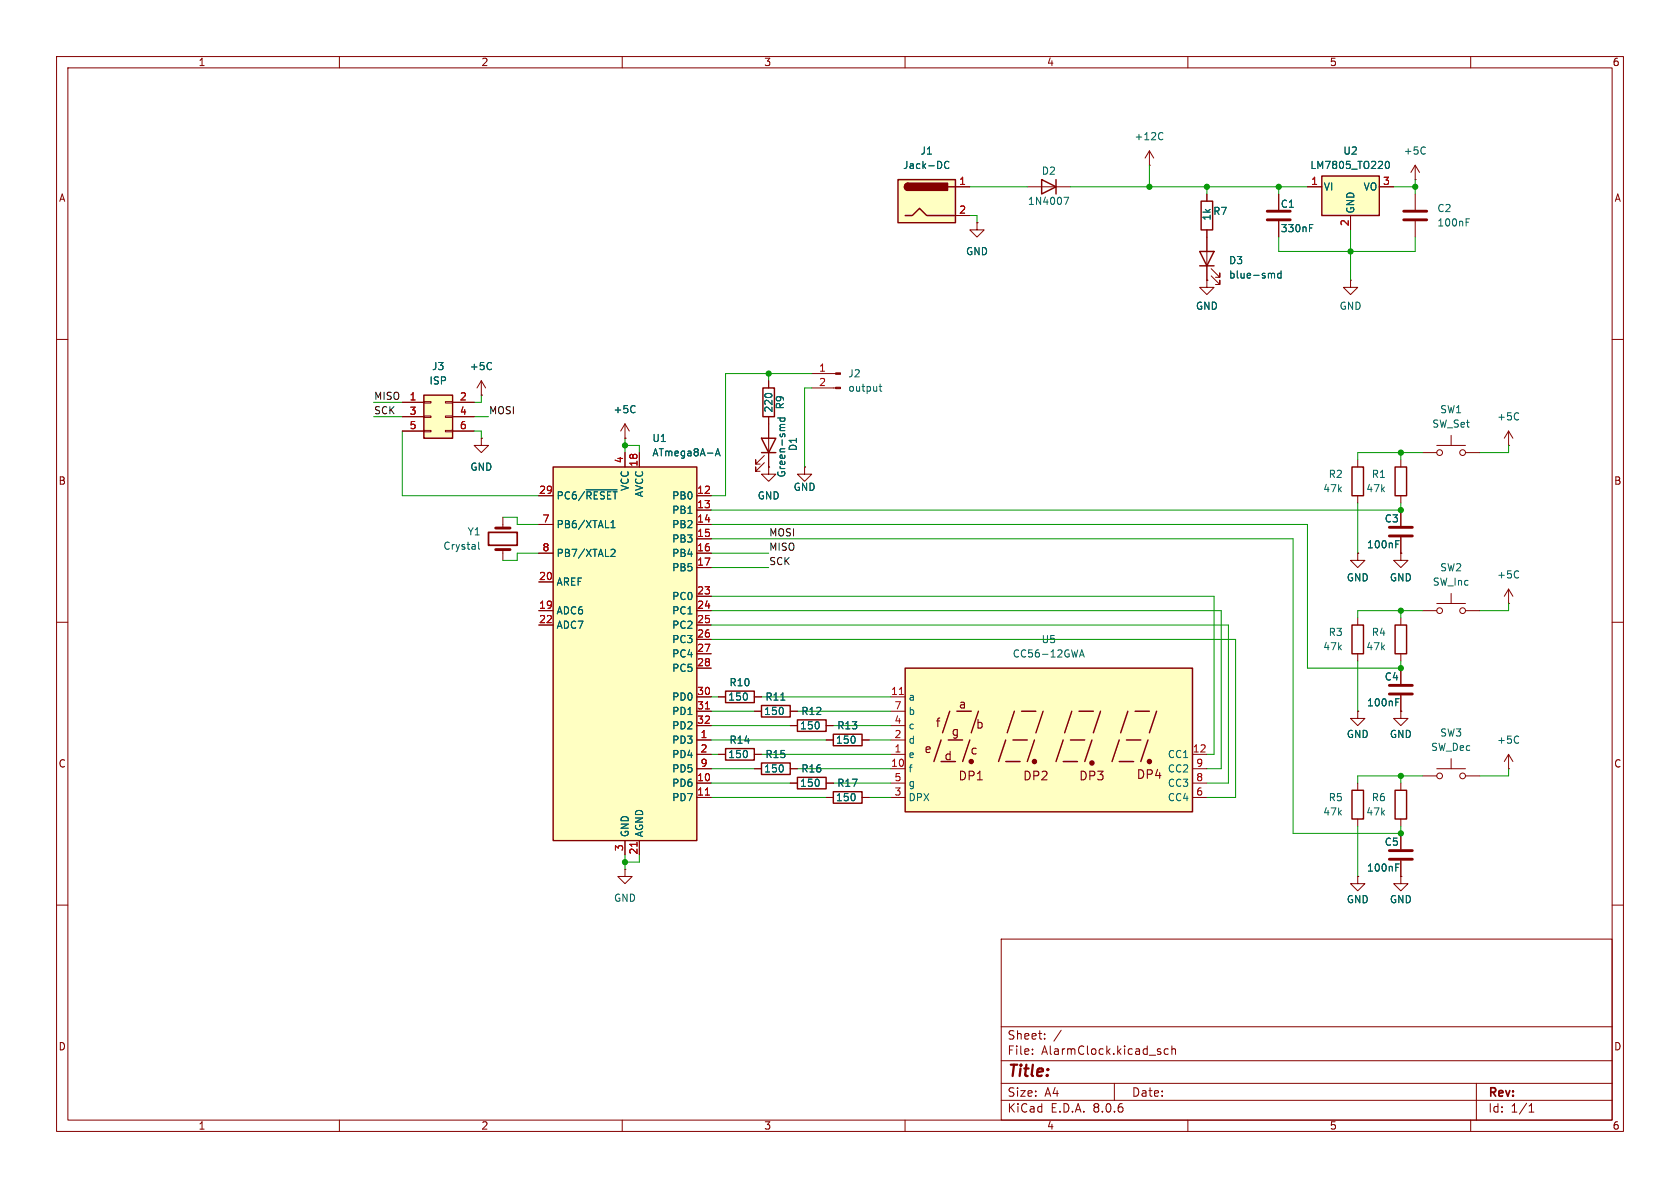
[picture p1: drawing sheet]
<svg xmlns="http://www.w3.org/2000/svg" width="297mm" height="210mm" viewBox="0 0 297 210" stroke-linecap="round" stroke-linejoin="round" font-family="sans-serif">
<g fill="none" stroke="#840000" stroke-width=".18">
<path d="M10 10h277v190h-277zM12 12h273v186h-273zM60 10v2M110 10v2M160 10v2M210 10v2M260 10v2M10 60h2M285 60h2M85.1 77.5v1.2h1.3l-1.3 1.3-1.3-1.3h1.3M85.1 77.5h.1M254 78.7h5.1"/>
<path d="M256.5 77v1.7M266.7 78.7h.1M266.7 76.2l.8 1.3M266.7 76.2v2.5M266.7 76.2l-.8 1.3M247.6 97.8v1.3h-1.2l1.2 1.2 1.3-1.2h-1.3M247.6 97.8h.1M247.6 81.3v1.3M247.6 87.6v1.3M247.6 90.2v2.8M247.6 95v2.8M251.5 80h2.5"/>
<path d="M259.1 80h2.5M10 110h2M247.6 118.1v2.8M251.5 108h2.5M254 106.7h5.1M256.5 104.9v1.8M259.1 108h2.5M266.7 106.7h.1M266.7 104.1v2.6M266.7 104.1l.8 1.3M266.7 104.1l-.8 1.3M285 110h2"/>
<path d="M247.6 125.7v1.3h-1.2l1.2 1.3 1.3-1.3h-1.3M247.6 125.7h.1M247.6 122.9v2.8M251.5 137.2h2.5M254 135.9h5.1M256.5 134.1v1.8M259.1 137.2h2.5M266.7 135.9h.1M266.7 133.4v2.5M266.7 133.4l.8 1.2M266.7 133.4l-.8 1.2M10 160h2"/>
<path d="M285 160h2M177 166h108v32h-108zM60 198v2M110 198v2M160 198v2M177 194.5h108M177 191.5h108M177 187.5h108M177 181.5h108M182.5 186.3v.1M182.5 185.5v.1M184.7 183.6v.1"/>
<path d="M184.7 182.8v.1M187.6 182.1l-1.3 2M197 191.5v3M205.2 186v.3M206.5 185.5l-.4-.1-.3 .3v.4l.2 .2h.5M207.2 185.5l.2-.1 .3 .1 .1 .9M207.2 184.9v1.5M210 198v2M260 198v2M261 191.5v6.5M270.3 196.6h.9M270.3 195.5l.4-.4v1.5"/>
<circle cx="254.5" cy="80" r=".51"/>
<circle cx="258.6" cy="80" r=".51"/>
<circle cx="254.5" cy="108" r=".51"/>
<circle cx="258.6" cy="108" r=".51"/>
<circle cx="254.5" cy="137.2" r=".51"/>
<circle cx="258.6" cy="137.2" r=".51"/>
</g>
<path d="M245.6 94.7h4.1M245.6 93.2h4.1M245.6 122.7h4.1M245.6 121.2h4.1" fill="none" stroke="#840000" stroke-width=".51"/>
<path d="M268.2 73l.3 .1M268.5 74.1l-.3 .1M246.8 96.2h.4M246.8 95.6h.6M268.2 100.9l.3 .1M268.5 102.1l-.3 .1M246.8 124.1h.4M246.8 123.5h.6M268.2 130.1l.3 .1M268.5 131.3l-.3 .1" fill="none" stroke="#006464" stroke-width=".18"/>
<path d="M246.6 82.6h2.1v5h-2.1z" fill="none" stroke="#840000" stroke-width=".25"/>
<path d="M97.8 82.6h25.4v66h-25.4z" fill="#ffffc2"/>
<path d="M212.3 35.6h2.1v5h-2.1zM97.8 82.6h25.4v66h-25.4zM128.3 122.2h5v2h-5zM128.3 132.3h5v2.1h-5zM134.6 124.7h5.1v2h-5.1zM141 127.3h5v2h-5zM147.3 129.8h5.1v2h-5.1zM147.3 140h5.1v2h-5.1z" fill="none" stroke="#840000" stroke-width=".25"/>
<g fill="none" stroke="#840000" stroke-width=".18">
<path d="M203.2 29.2h.1M203.2 26.7l-.8 1.2M203.2 26.7v2.5M203.2 26.7l.8 1.2M213.4 34.3v1.3M226.1 34.3v2.8M226.1 39.1v2.8M250.2 31.8h.1M250.2 29.2l-.8 1.3M250.2 29.2v2.6M250.2 34.3v2.8M250.2 39.1v2.8"/>
<path d="M250.2 29.2l.8 1.3M213.4 40.6v1.3M95.2 87.6h2.6M95.2 92.7h2.6M95.2 97.8h2.6M110.5 80v2.6M113 80v2.6M123.2 87.6h2.5M123.2 90.2h2.5M123.2 92.7h2.5M123.2 95.3h2.5M123.2 97.8h2.5"/>
<path d="M135.9 82.6v1.2h1.3l-1.3 1.3-1.3-1.3h1.3M135.9 82.6h.1M142.2 82.6v1.2h1.3l-1.3 1.3-1.2-1.3h1.2M142.2 82.6h.1M240 97.8v1.3h-1.2l1.2 1.2 1.3-1.2h-1.3M240 97.8h.1M95.2 108h2.6M95.2 102.9h2.6M95.2 110.5h2.6M123.2 100.3h2.5M123.2 108h2.5M123.2 110.5h2.5"/>
<path d="M123.2 105.4h2.5M123.2 113h2.5M123.2 115.6h2.5M123.2 118.1h2.5M123.2 130.8h2.5M123.2 138.4h2.5M123.2 133.4h2.5M123.2 123.2h2.5M123.2 125.7h2.5M123.2 128.3h2.5M123.2 135.9h2.5M127 133.4h1.3"/>
<path d="M127 123.2h1.3M133.3 133.4h1.3M133.3 123.2h1.3M133.3 125.7h1.3M139.7 125.7h1.3M139.7 128.3h1.3M146 130.8h1.3M146 128.3h1.3M152.4 130.8h1.3M110.5 148.6v2.5M113 148.6v2.5M123.2 141h2.5"/>
<path d="M146 141h1.3M152.4 141h1.3"/>
</g>
<path d="M124.7 125.3h.7M112.6 148.9v.7M124.7 140.6h.7" fill="none" stroke="#a90000" stroke-width=".18"/>
<g fill="none" stroke="#006464" stroke-width=".18">
<path d="M205.2 23.4l.4 .2M205.6 24.6l-.4 .1M231.5 39.7h.6M251.7 26l.3 .1M252 27.1l-.3 .1M259.2 39.3h.4M259.2 38.7h.6M231.5 40.3h.4M103.6 86.6h5.5M108 93.3h.7M108 92.4l.4-.4v1.3M108 97.2l.5-.1 .2 .4-.7 .9h.7"/>
<path d="M126.5 80.6l.4-1.3 .4 1.3M126.6 80.2h.6M138 123.8h.8"/>
</g>
<path d="M224 38.9h4.1M224 37.3h4.1M248.2 38.9h4M248.2 37.3h4" fill="none" stroke="#840000" stroke-width=".51"/>
<path d="M233.7 31.1h10.1v7h-10.1z" fill="#ffffc2"/>
<path d="M233.7 31.1h10.1v7h-10.1z" fill="none" stroke="#840000" stroke-width=".25"/>
<path d="M231.1 33h2.6M238.8 38.1v2.5M243.8 33h2.6" fill="none" stroke="#840000" stroke-width=".18"/>
<path d="M245 28.6l.2-.1a.68 .68 0 0 1 .4 .7 .68 .68 0 0 1-.4 .6l-.2-.1-.1-.4z" fill="none" stroke="#006464" stroke-width=".18"/>
<path d="M160 118.1h50.8v25.4h-50.8z" fill="#ffffc2"/>
<g fill="none" stroke="#840000" stroke-width=".25">
<path d="M160 118.1h50.8v25.4h-50.8zM239 110.5h2v5.1h-2zM246.6 110.5h2.1v5.1h-2.1zM166.4 130.8l-1.3 3.8M166.4 134.6h2.5M167.6 130.8h2.6M167.9 125.7l-1.3 3.8M169.2 125.7h2.5M171.4 130.8l-1.2 3.8M173 125.7l-1.3 3.8M177.8 134.6h2.5M177.8 130.8l-1.3 3.8"/>
<path d="M179.1 130.8h2.5M179.3 125.7l-1.2 3.8M180.6 125.7h2.5M182.9 130.8l-1.3 3.8M184.4 125.7l-1.3 3.8M188 134.6h2.5M188 130.8l-1.3 3.8M189.2 130.8h2.6M189.5 125.7l-1.3 3.8M190.8 125.7h2.5M193 130.8l-1.2 3.8M194.6 125.7l-1.3 3.8"/>
<path d="M197.9 134.6h2.5M197.9 130.8l-1.3 3.8M199.1 130.8h2.6M199.4 125.7l-1.3 3.8M200.7 125.7h2.5M202.9 130.8l-1.2 3.8M204.5 125.7l-1.3 3.8M239 139.7h2v5.1h-2zM246.6 139.7h2.1v5.1h-2.1z"/>
</g>
<g fill="#840000" stroke="#840000" stroke-width=".25">
<circle cx="171.7" cy="134.6" r=".36"/>
<circle cx="182.9" cy="134.6" r=".36"/>
<circle cx="193" cy="134.9" r=".36"/>
<circle cx="203.2" cy="134.6" r=".36"/>
</g>
<g fill="none" stroke="#840000" stroke-width=".18">
<path d="M85.1 69.9h.1M85.1 67.3l-.8 1.3M85.1 67.3v2.6M85.1 67.3l.8 1.3M240 109.2v1.3M240 115.6v1.2M247.6 109.2v1.3M247.6 115.6v1.2M157.5 133.4h2.5M157.5 135.9h2.5M157.5 123.2h2.5M157.5 130.8h2.5"/>
<path d="M157.5 128.3h2.5M157.5 138.4h2.5M157.5 125.7h2.5M210.8 133.4h2.6M210.8 135.9h2.6M210.8 138.4h2.6M240 125.7v1.3h-1.2l1.2 1.3 1.3-1.3h-1.3M240 125.7h.1M240 138.4v1.3M247.6 138.4v1.3M157.5 141h2.5M210.8 141h2.6"/>
<path d="M240 154.9v1.3h-1.2l1.2 1.3 1.3-1.3h-1.3M240 154.9h.1M240 144.8v1.3M247.6 154.9v1.3h-1.2l1.2 1.3 1.3-1.3h-1.3M247.6 154.9h.1M247.6 144.8v1.3M247.6 147.3v2.8M247.6 152.1v2.8"/>
</g>
<path d="M159 122.8h.7" fill="none" stroke="#a90000" stroke-width=".18"/>
<path d="M86.6 64.1l.3 .1M86.9 65.2l-.3 .1M190.8 116.1l.5-1.2 .4 1.2M191 115.8h.6M246.8 153.3h.4M246.8 152.7h.6" fill="none" stroke="#006464" stroke-width=".18"/>
<path d="M245.6 151.9h4.1M245.6 150.4h4.1" fill="none" stroke="#840000" stroke-width=".51"/>
<path d="M74.9 69.9h5.1v7.6h-5.1z" fill="#ffffc2"/>
<g fill="none" stroke="#840000" stroke-width=".18">
<path d="M172.7 39.4v1.2h1.3l-1.3 1.3-1.3-1.3h1.3M172.7 39.4h.1M181.6 33h7.6M213.4 49.5v1.3h1.2l-1.2 1.3-1.3-1.3h1.3M213.4 49.5h.1M238.8 49.5v1.3h-1.3l1.3 1.3 1.2-1.3h-1.2M238.8 49.5h.1M71.1 71.1h3.8M71.1 73.7h3.8M71.1 76.2h3.8M74.9 76.1h1.3v.2h-1.3zM74.9 73.5h1.3v.3h-1.3z"/>
<path d="M74.9 71h1.3v.2h-1.3zM78.7 76.1h1.3v.2h-1.3zM78.7 73.5h1.3v.3h-1.3zM78.7 71h1.3v.2h-1.3zM80 71.1h3.8M80 73.7h3.8M80 76.2h3.8M110.5 77.5h.1M110.5 74.9l-.8 1.3M110.5 74.9v2.6M110.5 74.9l.8 1.3M135.9 67.3v1.3"/>
<path d="M135.9 73.7v8.9M143.5 68.6h4.2M143.5 66h4.2M88.9 91.4v1.9M88.9 97.2v1.9M135.1 81.8l-1.5 1.5v-.7v.7h.8M135.1 80.5l-1.5 1.5v-.7v.7h.8M240 81.3v1.3M240 87.6v1.3M133.3 135.9h1.3M139.7 135.9h1.3M139.7 138.4h1.3"/>
<path d="M146 138.4h1.3M110.5 153.7v1.2h1.3l-1.3 1.3-1.3-1.3h1.3M110.5 153.7h.1"/>
</g>
<path d="M184.1 31.8l2.6 1.2-2.6 1.3zM186.7 31.8v2.5M74.9 69.9h5.1v7.6h-5.1zM134.6 77.5h2.6l-1.3 2.5zM134.9 68.6h2v5.1h-2zM134.6 80h2.6M239 82.6h2v5h-2zM134.6 134.9h5.1v2h-5.1zM141 137.4h5v2h-5z" fill="none" stroke="#840000" stroke-width=".25"/>
<path d="M188.1 34.9h.8l-.5 1.2M112 71.7l.3 .1M112.3 72.8l-.3 .2M137.5 73.9h1.3M138 73.9l-.1 .3 .3 .3 .5-.1v-.5M138.8 75h-.7l-.2 .2M155.4 68.3h.5M155.6 67.9v1.1l.3 .2M84.6 95.8v1.1l.2 .2" fill="none" stroke="#006464" stroke-width=".18"/>
<path d="M86.4 94.1h5v2.3h-5z" fill="none" stroke="#840000" stroke-width=".3"/>
<path d="M87.6 97.2h2.6M87.6 93.3h2.6" fill="none" stroke="#840000" stroke-width=".51"/>
<g fill="#840000" stroke="#840000" stroke-width=".18">
<path d="M147.7 68.5h.9v.2h-.9z"/>
<path d="M147.7 65.9h.9v.3h-.9z"/>
</g>
<path d="M158.7 31.8h10.2v7.6h-10.2z" fill="#ffffc2"/>
<path d="M158.7 31.8h10.2v7.6h-10.2zM160 38.1h1.3l1.3-1.3 1.2 1.3h5.1M160.5 32.4a.64 .64 0 0 0-.6 .6 .64 .64 0 0 0 .6 .7M167.6 33h1.3M212.1 44.5h2.5l-1.2 2.5zM212.1 47h2.5" fill="none" stroke="#840000" stroke-width=".25"/>
<g fill="#840000" stroke="#840000" stroke-width=".25">
<path d="M160.1 32.6l.4-.2v1.3a.63 .63 0 0 1-.6-.4 .63 .63 0 0 1 .2-.7z"/>
<path d="M160.5 32.4h7v1.3h-7z"/>
</g>
<g fill="none" stroke="#840000" stroke-width=".18">
<path d="M168.9 33h2.5M168.9 38.1h2.5M172.7 39.4h.1M213.4 34.3v1.3M226.1 34.3v2.8M226.1 39.1v2.8M231.1 33h2.6M238.8 38.1v2.5M243.8 33h2.6M213.4 49.5h.1M213.4 40.6v8.9M214.1 48.8l1.5 1.5v-.8v.8h-.7"/>
<path d="M214.1 47.5l1.5 1.5v-.7v.7h-.7M71.1 71.1h3.8M71.1 73.7h3.8M71.1 76.2h3.8M80 71.1h3.8M80 73.7h3.8M80 76.2h3.8M85.1 77.5h.1M85.1 69.9h.1M110.5 77.5h.1M135.9 67.3v1.3M135.9 73.7v3.8"/>
<path d="M95.2 87.6h2.6M95.2 92.7h2.6M95.2 97.8h2.6M110.5 80v2.6M113 80v2.6M123.2 87.6h2.5M123.2 90.2h2.5M123.2 92.7h2.5M123.2 95.3h2.5M123.2 97.8h2.5M135.9 82.6h.1M135.9 80v2.6"/>
<path d="M142.2 82.6h.1M240 97.8h.1M247.6 97.8h.1M247.6 90.2v2.8M247.6 95v2.8M95.2 108h2.6M95.2 102.9h2.6M95.2 110.5h2.6M123.2 100.3h2.5M123.2 108h2.5M123.2 110.5h2.5M123.2 105.4h2.5"/>
<path d="M123.2 113h2.5M123.2 115.6h2.5M123.2 118.1h2.5M247.6 118.1v2.8M123.2 138.4h2.5M123.2 135.9h2.5M123.2 133.4h2.5M123.2 130.8h2.5M123.2 128.3h2.5M123.2 125.7h2.5M123.2 123.2h2.5M127 133.4h1.3"/>
<path d="M127 123.2h1.3M133.3 135.9h1.3M133.3 133.4h1.3M133.3 125.7h1.3M133.3 123.2h1.3M139.7 138.4h1.3M139.7 135.9h1.3M139.7 128.3h1.3M139.7 125.7h1.3M146 138.4h1.3M146 130.8h1.3M146 128.3h1.3"/>
<path d="M152.4 130.8h1.3M240 125.7h.1M247.6 125.7h.1M247.6 122.9v2.8M110.5 148.6v2.5M113 148.6v2.5M123.2 141h2.5M146 141h1.3M152.4 141h1.3M240 154.9h.1M247.6 154.9h.1M247.6 147.3v2.8"/>
<path d="M247.6 152.1v2.8"/>
</g>
<g fill="none" stroke="#006464" stroke-width=".18">
<path d="M167.8 28.6a.6 .6 0 0 0-.9 .5 .6 .6 0 0 0 .6 .7l.3-.1M231.5 39.7h.6M245 28.6l.2-.1a.68 .68 0 0 1 .4 .7 .68 .68 0 0 1-.4 .6l-.2-.1-.1-.4zM225 48.3l.3 .2v.7M226.5 48.4l-.4-.1-.2 .3 .1 .5h.5M226.5 47.9v1.3M231.5 40.3h.4M86.6 64.1l.3 .1M86.9 65.2l-.3 .1M112 71.7l.3 .1M112.3 72.8l-.3 .2M137.5 73.9h1.3"/>
<path d="M138 73.9l-.1 .3 .3 .3 .5-.1v-.5M138.8 75h-.7l-.2 .2M103.6 86.6h5.5M108 93.3h.7M108 92.4l.4-.4v1.3M108 97.2l.5-.1 .2 .4-.7 .9h.7M126.5 80.6l.4-1.3 .4 1.3M126.6 80.2h.6M246.8 96.2h.4M246.8 95.6h.6M138 123.8h.8M246.8 124.1h.4"/>
<path d="M246.8 123.5h.6M246.8 153.3h.4M246.8 152.7h.6"/>
</g>
<g fill="none" stroke="#009600" stroke-width=".18">
<path d="M171.4 38.1h1.3v1.3M171.4 33h10.2M189.2 33h41.9M203.2 29.2v3.8M213.4 33v1.3M226.1 33v1.3M246.4 33h3.8M250.2 31.8v2.5M226.1 41.9v2.6h24.1v-2.6M238.8 40.6v8.9M66 71.1h5.1M66 73.7h5.1"/>
<path d="M71.1 76.2v11.4h24.1M83.8 76.2h1.3v1.3M83.8 73.7h2.6M85.1 69.9v1.2h-1.3M110.5 77.5v2.5M110.5 78.7h2.5v1.3M135.9 66v1.3M143.5 66h-15.2v21.6h-2.6M143.5 68.6h-1.3v14M266.7 78.7v1.3h-5.1M88.9 91.4h2.5v1.3h3.8M95.2 97.8h-3.8v1.3h-2.5"/>
<path d="M125.7 92.7h105.4v25.4h16.5v-1.3M125.7 95.3h102.9v52h19v-1.2M125.7 97.8h10.2M240 88.9v8.9M247.6 80v1.3M247.6 88.9v1.3h-121.9M251.5 80h-11.5v1.3M125.7 110.5h91.5v27.9h-3.8M125.7 113h92.7v28h-5M125.7 108h90.2v27.9h-2.5M125.7 105.4h88.9v28h-1.2M125.7 100.3h10.2"/>
<path d="M240 116.8v8.9M247.6 108v1.2M251.5 108h-11.5v1.2M266.7 106.7v1.3h-5.1M125.7 138.4h14M125.7 133.4h1.3M125.7 135.9h7.6M125.7 125.7h7.6M125.7 123.2h1.3M125.7 130.8h20.3M125.7 128.3h14M134.6 133.4h22.9"/>
<path d="M134.6 123.2h22.9M141 135.9h16.5M141 125.7h16.5M147.3 138.4h10.2M147.3 128.3h10.2M153.7 130.8h3.8M247.6 137.2v1.2M251.5 137.2h-11.5v1.2M266.7 135.9v1.3h-5.1M110.5 151.1v2.6M113 151.1v1.3h-2.5M125.7 141h20.3"/>
<path d="M153.7 141h3.8M240 146.1v8.8"/>
</g>
<path d="M124.7 125.3h.7M112.6 148.9v.7M124.7 140.6h.7" fill="none" stroke="#a90000" stroke-width=".18"/>
<g fill="#009600" stroke="#009600" stroke-width=".18">
<circle cx="135.9" cy="66" r=".46"/>
<circle cx="110.5" cy="152.4" r=".46"/>
<circle cx="247.6" cy="80" r=".46"/>
<circle cx="247.6" cy="90.2" r=".46"/>
<circle cx="247.6" cy="137.2" r=".46"/>
<circle cx="247.6" cy="118.1" r=".46"/>
<circle cx="110.5" cy="78.7" r=".46"/>
<circle cx="247.6" cy="108" r=".46"/>
<circle cx="247.6" cy="147.3" r=".46"/>
<circle cx="238.8" cy="44.5" r=".46"/>
<circle cx="226.1" cy="33" r=".46"/>
<circle cx="250.2" cy="33" r=".46"/>
<circle cx="203.2" cy="33" r=".46"/>
<circle cx="213.4" cy="33" r=".46"/>
</g>
<text font-size="2.8" fill="#840000" x="178" y="190.9">Title:</text>
<g font-size="2.1" fill="#840000">
<text x="169.4" y="125.5">a</text>
<text x="165.3" y="128.8">f</text>
<text x="168.1" y="130.3">g</text>
<text x="172.4" y="129.1">b</text>
<text x="163.3" y="133.4">e</text>
<text x="166.8" y="134.7">d</text>
<text x="171.4" y="133.6">c</text>
<text x="200.8" y="138">DP4</text>
<text x="169.3" y="138.2">DP1</text>
<text x="180.8" y="138.2">DP2</text>
<text x="190.7" y="138.2">DP3</text>
<text x="178" y="184">Sheet:</text>
<text x="178" y="186.7">File:</text>
<text x="184.1" y="186.7">AlarmClock.kicad_sch</text>
<text x="178" y="196.9">KiCad</text>
<text x="178" y="194.1">Size:</text>
<text x="184.7" y="194.1">A4</text>
<text x="185.7" y="196.9">E.D.A.</text>
<text x="193.3" y="196.9">8.0.6</text>
<text x="200" y="194.1">Date:</text>
<text x="263" y="194.3">Rev:</text>
<text x="263" y="196.9">Id:</text>
<text x="267.1" y="196.9">1/1</text>
</g>
<g font-size="1.8" fill="#840000">
<text x="35" y="11.9">1</text>
<text x="85" y="11.9">2</text>
<text x="135" y="11.9">3</text>
<text x="185" y="11.9">4</text>
<text x="235" y="11.9">5</text>
<text x="285" y="11.9">6</text>
<text x="10.3" y="35.9">A</text>
<text x="285.3" y="35.9">A</text>
<text x="10.3" y="85.9">B</text>
<text x="285.3" y="85.9">B</text>
<text x="10.3" y="135.9">C</text>
<text x="285.3" y="135.9">C</text>
<text x="10.3" y="185.9">D</text>
<text x="285.3" y="185.9">D</text>
<text x="35" y="199.9">1</text>
<text x="85" y="199.9">2</text>
<text x="135" y="199.9">3</text>
<text x="185" y="199.9">4</text>
<text x="235" y="199.9">5</text>
<text x="285" y="199.9">6</text>
</g>
<g font-size="1.8" fill="#006464">
<text x="162.6" y="27.5">J1</text>
<text x="200.5" y="25">+12C</text>
<text x="237.4" y="27.5">U2</text>
<text x="248.1" y="27.5">+5C</text>
<text x="159.6" y="30.1">Jack-DC</text>
<text x="184.1" y="31.1">D2</text>
<text x="231.6" y="30.1">LM7805_TO220</text>
<text x="233.9" y="33.9">VI</text>
<text x="241" y="33.9">VO</text>
<text x="181.6" y="36.4">1N4007</text>
<text x="214.2" y="39.1" transform="rotate(-90 214.2 39.1)">1k</text>
<text x="214.4" y="38.2">R7</text>
<text x="226.3" y="36.9">C1</text>
<text x="226.3" y="41.2">330nF</text>
<text x="239.6" y="37.8" transform="rotate(-90 239.6 37.8)">GND</text>
<text x="254" y="37.7">C2</text>
<text x="254" y="40.2">100nF</text>
<text x="170.7" y="45.3">GND</text>
<text x="217.2" y="46.9">D3</text>
<text x="217.2" y="49.4">blue-smd</text>
<text x="211.3" y="55">GND</text>
<text x="236.7" y="55">GND</text>
<text x="76.3" y="65.6">J3</text>
<text x="83" y="65.6">+5C</text>
<text x="75.8" y="68.2">ISP</text>
<text x="149.9" y="66.9">J2</text>
<text x="149.9" y="69.4">output</text>
<text x="108.4" y="73.3">+5C</text>
<text x="136.8" y="73" transform="rotate(-90 136.8 73)">220</text>
<text x="138.8" y="72.5" transform="rotate(-90 138.8 72.5)">R9</text>
<text x="253.1" y="75.8">SW_Set</text>
<text x="254.5" y="73.3">SW1</text>
<text x="264.6" y="74.5">+5C</text>
<text x="83.1" y="83.4">GND</text>
<text x="115.2" y="78.3">U1</text>
<text x="115.2" y="80.9">ATmega8A-A</text>
<text x="141.1" y="79.8" transform="rotate(-90 141.1 79.8)">D1</text>
<text x="98.3" y="88.5">PC6/~{RESET}</text>
<text x="111.4" y="86.9" transform="rotate(-90 111.4 86.9)">VCC</text>
<text x="113.9" y="88" transform="rotate(-90 113.9 88)">AVCC</text>
<text x="118.7" y="88.5">PB0</text>
<text x="133.9" y="88.5">GND</text>
<text x="139" y="84.5" transform="rotate(-90 139 84.5)">Green-smd</text>
<text x="140.2" y="87">GND</text>
<text x="233.8" y="87.2">47k</text>
<text x="234.8" y="84.7">R2</text>
<text x="241.5" y="87.2">47k</text>
<text x="242.4" y="84.7">R1</text>
<text x="82.6" y="94.8">Y1</text>
<text x="98.3" y="93.6">PB6/XTAL1</text>
<text x="118.7" y="91">PB1</text>
<text x="118.7" y="93.6">PB2</text>
<text x="244.7" y="92.6">C3</text>
<text x="78.3" y="97.4">Crystal</text>
<text x="98.3" y="98.7">PB7/XTAL2</text>
<text x="118.7" y="96.1">PB3</text>
<text x="118.7" y="98.7">PB4</text>
<text x="118.7" y="101.2">PB5</text>
<text x="241.6" y="97.1">100nF</text>
<text x="254.5" y="101.2">SW2</text>
<text x="98.3" y="103.7">AREF</text>
<text x="118.7" y="106.3">PC0</text>
<text x="238" y="103">GND</text>
<text x="245.6" y="103">GND</text>
<text x="253.2" y="103.7">SW_Inc</text>
<text x="264.6" y="102.5">+5C</text>
<text x="98.3" y="108.8">ADC6</text>
<text x="98.3" y="111.4">ADC7</text>
<text x="118.7" y="108.8">PC1</text>
<text x="118.7" y="111.4">PC2</text>
<text x="118.7" y="113.9">PC3</text>
<text x="184" y="113.9">U5</text>
<text x="234.8" y="112.6">R3</text>
<text x="242.4" y="112.6">R4</text>
<text x="118.7" y="116.4">PC4</text>
<text x="118.7" y="119">PC5</text>
<text x="178.9" y="116.4">CC56-12GWA</text>
<text x="233.8" y="115.2">47k</text>
<text x="241.5" y="115.2">47k</text>
<text x="118.7" y="124.1">PD0</text>
<text x="128.6" y="124.1">150</text>
<text x="128.9" y="121.5">R10</text>
<text x="135.2" y="124.1">R11</text>
<text x="160.5" y="124.1">a</text>
<text x="241.6" y="125.1">100nF</text>
<text x="244.7" y="120.5">C4</text>
<text x="118.7" y="131.7">PD3</text>
<text x="118.7" y="126.6">PD1</text>
<text x="118.7" y="129.1">PD2</text>
<text x="128.9" y="131.7">R14</text>
<text x="135" y="126.6">150</text>
<text x="141.3" y="129.1">150</text>
<text x="141.6" y="126.6">R12</text>
<text x="147.7" y="131.7">150</text>
<text x="147.9" y="129.1">R13</text>
<text x="160.5" y="131.7">d</text>
<text x="160.5" y="129.1">c</text>
<text x="160.5" y="126.6">b</text>
<text x="238" y="130.7">GND</text>
<text x="245.6" y="130.7">GND</text>
<text x="254.5" y="130.4">SW3</text>
<text x="264.6" y="131.7">+5C</text>
<text x="118.7" y="134.2">PD4</text>
<text x="118.7" y="136.8">PD5</text>
<text x="128.6" y="134.2">150</text>
<text x="135" y="136.8">150</text>
<text x="135.2" y="134.2">R15</text>
<text x="141.6" y="136.8">R16</text>
<text x="160.5" y="134.2">e</text>
<text x="160.5" y="136.8">f</text>
<text x="206.4" y="134.2">CC1</text>
<text x="206.4" y="136.8">CC2</text>
<text x="252.9" y="132.9">SW_Dec</text>
<text x="118.7" y="139.3">PD6</text>
<text x="118.7" y="141.8">PD7</text>
<text x="141.3" y="139.3">150</text>
<text x="147.7" y="141.8">150</text>
<text x="147.9" y="139.3">R17</text>
<text x="160.5" y="141.8">DPX</text>
<text x="160.5" y="139.3">g</text>
<text x="206.4" y="141.8">CC4</text>
<text x="206.4" y="139.3">CC3</text>
<text x="234.8" y="141.8">R5</text>
<text x="242.4" y="141.8">R6</text>
<text x="111.4" y="148.1" transform="rotate(-90 111.4 148.1)">GND</text>
<text x="113.9" y="148.1" transform="rotate(-90 113.9 148.1)">AGND</text>
<text x="233.8" y="144.4">47k</text>
<text x="241.5" y="144.4">47k</text>
<text x="244.7" y="149.7">C5</text>
<text x="241.6" y="154.3">100nF</text>
<text x="108.5" y="159.6">GND</text>
<text x="238" y="159.9">GND</text>
<text x="245.6" y="159.9">GND</text>
</g>
<g font-size="1.8" fill="#a90000">
<text x="169.5" y="32.8">1</text>
<text x="231.7" y="32.8">1</text>
<text x="244.4" y="32.8">3</text>
<text x="169.5" y="37.8">2</text>
<text x="238.5" y="40.1" transform="rotate(-90 238.5 40.1)">2</text>
<text x="144.7" y="65.8">1</text>
<text x="72.3" y="70.9">1</text>
<text x="81.2" y="70.9">2</text>
<text x="144.7" y="68.3">2</text>
<text x="72.3" y="73.4">3</text>
<text x="72.3" y="75.9">5</text>
<text x="81.2" y="73.4">4</text>
<text x="81.2" y="75.9">6</text>
<text x="110.2" y="82" transform="rotate(-90 110.2 82)">4</text>
<text x="112.8" y="82.6" transform="rotate(-90 112.8 82.6)">18</text>
<text x="95.2" y="87.4">29</text>
<text x="123.1" y="87.4">12</text>
<text x="123.1" y="89.9">13</text>
<text x="95.8" y="92.5">7</text>
<text x="123.1" y="92.5">14</text>
<text x="123.1" y="95">15</text>
<text x="95.8" y="97.5">8</text>
<text x="123.1" y="97.5">16</text>
<text x="123.1" y="100.1">17</text>
<text x="95.2" y="107.7">19</text>
<text x="95.2" y="102.6">20</text>
<text x="123.1" y="105.2">23</text>
<text x="123.1" y="107.7">24</text>
<text x="95.2" y="110.2">22</text>
<text x="123.1" y="110.2">25</text>
<text x="123.1" y="112.8">26</text>
<text x="123.1" y="115.3">27</text>
<text x="123.1" y="117.9">28</text>
<text x="123.1" y="122.9">30</text>
<text x="123.1" y="125.5">31</text>
<text x="157.4" y="122.9">11</text>
<text x="158" y="125.5">7</text>
<text x="123.1" y="128">32</text>
<text x="123.8" y="130.6">1</text>
<text x="158" y="130.6">2</text>
<text x="158" y="128">4</text>
<text x="123.8" y="133.1">2</text>
<text x="123.8" y="135.6">9</text>
<text x="157.4" y="135.6">10</text>
<text x="158" y="133.1">1</text>
<text x="210.8" y="133.1">12</text>
<text x="211.4" y="135.6">9</text>
<text x="123.1" y="138.2">10</text>
<text x="123.1" y="140.7">11</text>
<text x="158" y="140.7">3</text>
<text x="158" y="138.2">5</text>
<text x="211.4" y="140.7">6</text>
<text x="211.4" y="138.2">8</text>
<text x="110.2" y="150.6" transform="rotate(-90 110.2 150.6)">3</text>
<text x="112.8" y="151.2" transform="rotate(-90 112.8 151.2)">21</text>
</g>
<g font-size="1.8" fill="#0f0f0f">
<text x="66" y="70.8">MISO</text>
<text x="66" y="73.3">SCK</text>
<text x="86.4" y="73.3">MOSI</text>
<text x="135.9" y="94.9">MOSI</text>
<text x="135.9" y="97.4">MISO</text>
<text x="135.9" y="100">SCK</text>
</g>
</svg>
